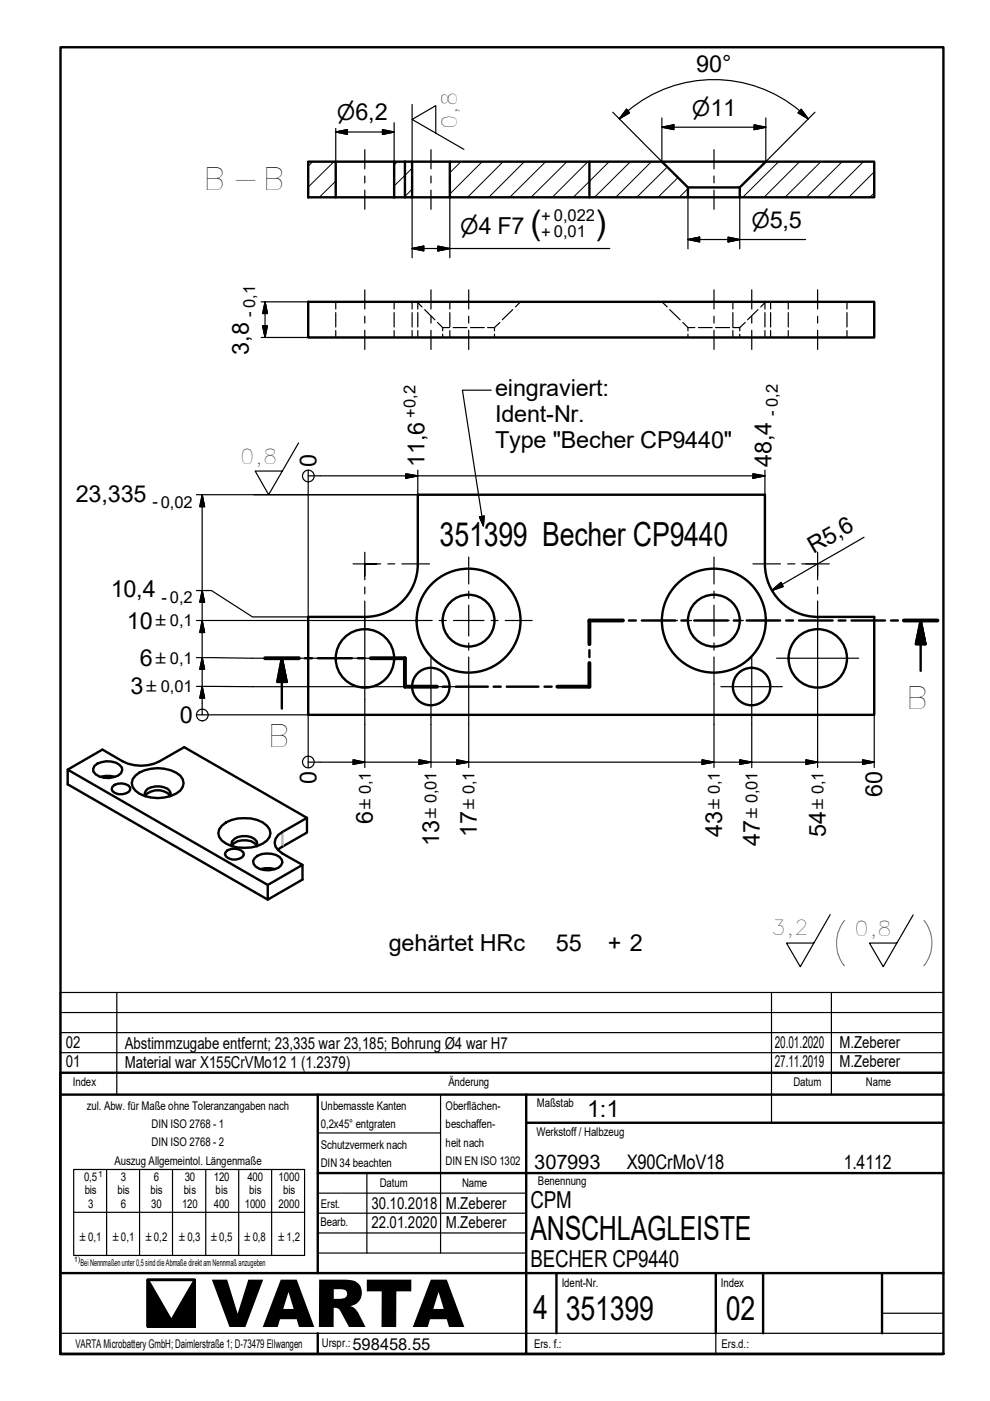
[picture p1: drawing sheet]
<svg xmlns="http://www.w3.org/2000/svg" width="210mm" height="297mm" viewBox="0 0 210 297" stroke-linecap="round" stroke-linejoin="round" font-family="sans-serif">
<!-- layer: Schraffur -->
<g fill="none" stroke="#000" stroke-width=".21">
<path d="M66.3 34.3l-1 .9M70.8 34.3l-5.5 5.4M71.2 38.4l-3.5 3.4M84.3 34.3l-.7 .7M87.4 35.7l-3.8 3.7M97.7 34.3l-2.3 2.3M102.2 34.3l-6.8 6.8M106.7 34.3l-7.6 7.5M111.2 34.3l-7.6 7.5M115.7 34.3l-7.6 7.5M120.2 34.3l-7.6 7.5M124.7 34.3l-7.6 7.5"/>
<path d="M129.2 34.3l-7.7 7.5M133.7 34.3l-7.7 7.5M138.1 34.3l-7.5 7.5M141.5 35.4l-6.5 6.4M143.8 37.6l-4.3 4.2M145.9 40l-1.9 1.8M165.1 34.3l-7.6 7.5M169.5 34.3l-7.5 7.5M174.1 34.3l-7.7 7.5M178.6 34.3l-7.7 7.5M183.1 34.3l-7.6 7.5M185.4 36.4l-5.4 5.4"/>
<path d="M87.4 40.1l-1.7 1.7M185.4 40.9l-1 .9"/>
</g>
<!-- layer: Sichtbare Kanten(DIN) -->
<g fill="none" stroke="#000" stroke-width=".51">
<path d="M65.3 34.3h5.9v7.5h-5.9zM71.2 34.3h12.4M85.9 34.3h1.5v7.5h-1.5M85.9 34.3h-2.3v7.5M85.9 34.3v7.5M87.4 34.3h8M95.4 34.3h29.6v7.5h-29.6zM125 34.3h15.3l5.6 5.4v2.1h-20.9M140.3 34.3h22.1M145.9 39.7h10.9M156.8 39.7l5.6-5.4h23v7.5h-28.6zM71.2 41.8h14.7"/>
<path d="M87.4 41.8h8M145.9 41.8h10.9M65.3 64h120.1v7.6h-120.1zM77.3 130.8h-12v20.8h120.1v-20.8h-12M173.4 130.8a11.2 11.2 0 0 1-11.2-11.2v-14.7h-73.6v14.7a11.2 11.2 0 0 1-11.2 11.2M14.4 163.2l7.3-4.3 4.3 2.5a8.6 8.6 0 0 0 7.8 0l5.3-3 26 15M20 162.4a4.4 4.4 0 0 1 5.3-.2l.5 .5a1.67 1.67 0 0 1-1.7 2.1 4.1 4.1 0 0 1-4.3-1.2l-.1-.5zM21.3 164.7l1-.2 2.1 .2M24.3 166.4a2.8 2.8 0 0 1 3.3 .5v.5a2.58 2.58 0 0 1-3.7 .4l-.2-.5 .1-.4zM28.7 164.5a7.9 7.9 0 0 1 9.5 0 2.28 2.28 0 0 1-.9 3.8 8.1 8.1 0 0 1-8.6-.7 2.03 2.03 0 0 1 0-3.1zM30.8 168.7a3.5 3.5 0 0 1 5.3 0M30.9 168.8l-.2-.5 .2-.5a3.6 3.6 0 0 1 3.9-.9l.8 .3 .4 .6 .2 .5-.2 .5"/>
<path d="M47.1 175.1a7.9 7.9 0 0 1 9.5 0 2.03 2.03 0 0 1 0 3.1 8.2 8.2 0 0 1-9.5 0 2.03 2.03 0 0 1 0-3.1zM49.1 179.3a3.6 3.6 0 0 1 5.4 0M49.2 179.4a1.43 1.43 0 0 1 1.2-1.9 3.8 3.8 0 0 1 4 .9l.1 .5-.1 .5M47.8 180.7a2.68 2.68 0 0 1 3.8 .1l.1 .5a2.45 2.45 0 0 1-4-.1zM54 182a4.4 4.4 0 0 1 5.3-.3l.5 .6a1.67 1.67 0 0 1-1.7 2 4.5 4.5 0 0 1-3.9-.5l-.4-.6-.1-.7zM55.2 184.3l1.1-.2 2 .2M58.9 180.2l1-.7 5.2-3v-3.1l-5.2 3a2.33 2.33 0 0 0-.9 3.9l.9 .7 4.2 2.4v3.1l-7.3 4.2-42.4-24.4v-3.1l42.4 24.4M64.1 183.4l-7.3 4.2v3.1"/>
<circle cx="77.4" cy="139.6" r="6.2"/>
<circle cx="99.3" cy="131.6" r="5.5"/>
<circle cx="99.3" cy="131.6" r="11"/>
<circle cx="151.4" cy="131.6" r="5.5"/>
<circle cx="151.4" cy="131.6" r="11"/>
<circle cx="173.4" cy="139.6" r="6.2"/>
<circle cx="91.3" cy="145.6" r="4"/>
<circle cx="159.4" cy="145.6" r="4"/>
</g>
<!-- layer: Verdeckte Kanten(DIN) -->
<g fill="none" stroke="#000" stroke-width=".25">
<path d="M71.2 64v1.5M71.2 66.3v3M71.2 70.1v1.5M83.6 64v1.5M83.6 66.3v3M83.6 70.1v1.5M87.4 64v1.5M87.4 66.3v3M87.4 70.1v1.5M88.4 64l1.1 1.1M88.6 64v1.5M88.6 66.3v3"/>
<path d="M88.6 70.1v1.5M90 65.6l2.2 2.2M92.8 68.4l1.1 1.1M93.9 69.5h1.4M93.9 69.5v.7M93.9 70.9v.7M95.4 64v1.5M95.4 66.3v3M95.4 70.1v1.5M96.1 69.5h2.9M99.8 69.5h2.9M103.4 69.5h1.4"/>
<path d="M104.8 69.5v.7M104.8 70.9v.7M106 68.4l-1.2 1.1M108.7 65.6l-2.2 2.2M110.4 64l-1.1 1.1M140.3 64l1.2 1.1M142 65.6l2.2 2.2M144.8 68.4l1.1 1.1M145.9 69.5h1.4M145.9 69.5v.7M145.9 70.9v.7M148.1 69.5h2.9"/>
<path d="M151.7 69.5h3M155.4 69.5h1.4M155.4 64v1.5M155.4 66.3v3M155.4 70.1v1.5M156.8 69.5v.7M156.8 70.9v.7M158 68.4l-1.2 1.1M160.7 65.6l-2.2 2.2M162.2 64v1.5M162.2 66.3v3M162.2 70.1v1.5"/>
<path d="M162.4 64l-1.1 1.1M163.4 64v1.5M163.4 66.3v3M163.4 70.1v1.5M167.1 64v1.5M167.1 66.3v3M167.1 70.1v1.5M179.6 64v1.5M179.6 66.3v3M179.6 70.1v1.5"/>
</g>
<!-- layer: Sichtbare tangentiale Kanten(DIN) -->
<path d="M59.9 176.4v3.1" fill="none" stroke="#c0c0c0" stroke-width=".51"/>
<!-- layer: Schraffur -->
<path d="M41.3 271.4v9.9l-5-1.3zM31.4 271.4l4.9 8.6-4.9 1.3zM31.4 281.3l4.9-1.3 5 1.3z" fill="#000" stroke="#000" stroke-width=".21"/>
<!-- layer: Schnittansichtslinien(DIN) -->
<g fill="none" stroke="#000" stroke-width=".51">
<path d="M56.2 139.6h7.2M59.8 139.6l1 5h-2zM59.8 139.6v10.6M64.6 139.6h1.6M67.4 139.6h7.2M75.9 139.6h1.4M78.6 139.6h7.3v6h6.7M125 137.8v1.5M132.1 131.6h-7.1v5M133.3 131.6h1.5M136.1 131.6h7.1M144.5 131.6h1.4"/>
<path d="M147.2 131.6h7.1M155.6 131.6h1.4M158.3 131.6h7.1M166.7 131.6h1.4M169.4 131.6h7.1M177.8 131.6h1.5M180.5 131.6h7.1M188.9 131.6h1.5M191.6 131.6h7.2M195.2 131.6l1 5h-2zM195.2 131.6v10.6M93.9 145.6h1.5"/>
<path d="M96.6 145.6h6.8M104.6 145.6h1.6M107.4 145.6h6.8M115.4 145.6h1.6M125 140.6v5h-6.8"/>
</g>
<path d="M56.2 139.6h7.2M78.6 139.6h7.3v6h6.7M132.1 131.6h-7.1v5M191.6 131.6h7.2M125 140.6v5h-6.8" fill="none" stroke="#000" stroke-width=".83"/>
<path d="M195.2 131.6l1 5zM195.2 131.6l1 5h-2zM59.8 139.6l1 5zM59.8 139.6l1 5h-2z" fill="#000" stroke="#000" stroke-width=".51"/>
<!-- layer: Rahmen_0 -->
<path d="M12.8 287.1v-277.1h187.2v277.1h-187.2h187.2" fill="none" stroke="#000" stroke-width=".51"/>
<!-- layer: Skizziergeometrie(DIN) -->
<g fill="none" stroke="#000" stroke-width=".51">
<path d="M12.8 232.1h187.2M67.4 232.1v37.8M111.6 238h88.4M111.6 232.1v54.8M200 227.4h-187.2v59.5M67.4 248.7h132.6M12.8 269.9h187.2M31.4 271.4h9.9v9.9v-10h-10v10h10h-9.9v-9.9l4.9 8.6 5-8.6M118 269.9v12.8M151.8 269.9v12.8M161.8 269.9v12.8M187 269.9v12.8"/>
<path d="M67.4 282.7v4.2"/>
</g>
<g fill="none" stroke="#000" stroke-width=".25">
<path d="M12.8 214.7h187.2M12.8 218.9h187.2M24.8 210.4v21.7M163.6 210.4v27.6M176.3 210.4v21.7M200 210.4h-187.2v17M12.8 223.2h187.2M93.4 232.1v33.6M15.6 248h49v18.2h-49zM15.6 257h49M22.6 248v18.2M29.6 248v18.2"/>
<path d="M36.6 248v18.2M43.6 248v18.2M50.6 248v18.2M57.6 248v18.2M67.4 240.2h26M67.4 257.2h44.2M67.4 253h44.2M77.8 248.7v17M39.4 277.7v.1M67.4 265.7h44.2M67.4 261.4h44.2M187 278.4h13"/>
<path d="M12.8 282.7h187.2M151.8 282.7v4.4"/>
</g>
<!-- layer: Symbole(DIN) -->
<path d="M87.4 22.1v19.7M92.4 28.2v-5.8l-5 2.9 11 6.4M63.3 93.9l-6.3 11-2.9-5h5.8M104.1 82.7h-6.1l4.5 28.8M53.8 104.9h34.8M101.7 109.6l1-.2-.2 2.1zM176 193.9l-6.3 11.1-2.9-5.1h5.7M193.6 194l-6.3 11-3-5.1h5.8" fill="none" stroke="#000" stroke-width=".25"/>
<g fill="none" stroke="#000" stroke-width=".25">
<path d="M71.2 28l2.5-.5v1zM71.2 28h12.4M71.2 27.2v7.1M81.1 27.5l2.5 .5-2.5 .5zM83.6 26v8.3M129.9 23.8l10.4 10.5v-9.3M132.8 23.2l.7 .7-2.2 1.3zM133.2 23.5a28.4 28.4 0 0 1 36.4 0M133.2 23.5l-1.9 1.7M140.3 27l2.6-.5v1zM140.3 27h22.1M159.9 26.5l2.5 .5-2.5 .5z"/>
<path d="M169.5 23.5l1.9 1.7M169.9 23.2l1.5 2-2.2-1.3zM172.8 23.8l-10.4 10.5v-9.3M87.4 52.7l2.5-.5v1zM87.4 52.7h41.9M87.4 41.8v12.9M92.8 52.2l2.6 .5-2.6 .5zM95.4 41.8v12.9M145.9 50.8l2.4-.5v1zM145.9 50.8h24.9M145.9 41.8v11M154.4 50.3l2.4 .5-2.4 .5z"/>
<path d="M156.8 41.8v11M55.4 71.6h9.9M55.4 64h9.9M55.7 69.1h1l-.5 2.5zM56.2 64l.5 2.5h-1zM56.2 64v7.6M65.3 99.7v31.1h-11.8l-8.7-5.6h-3.1M88.6 99.7v5.2h-46.9M162.2 99.7v5.2M42.9 104.9l.5 2.5h-1zM42.9 104.9v46.7M65.3 100.9h96.9"/>
<path d="M86 100.4l2.6 .5-2.6 .5zM159.6 100.4l2.6 .5-2.6 .5zM183.2 113.9l-19.6 11.3M41.7 139.4l26.9 .2M41.7 131.6h35.6M42.9 139.4l.5 2.5h-1zM42.9 131.6l.5 2.5h-1zM42.9 125.2l.5 2.5h-1zM77.5 131.6h8.4M163.6 125.2l2-1.7 .5 .9zM41.7 151.6h23.6v11.1M41.7 145.5l35.6 .1"/>
<path d="M42.9 145.5l.5 2.5h-1zM77.3 148.3v14.4M77.5 145.6h7.3M91.4 152.1v10.6M99.4 145.1v17.6M151.4 145.1v17.6M159.4 152.1v10.6M173.4 148.3v14.4M185.4 151.6v11.1M65.3 161.6h120.1M74.9 161.1l2.4 .5-2.4 .4zM88.8 161.1l2.6 .5-2.6 .4z"/>
<path d="M96.8 161.1l2.6 .5-2.6 .4zM148.8 161.1l2.6 .5-2.6 .4zM156.8 161.1l2.6 .5-2.6 .4zM170.9 161.1l2.5 .5-2.5 .4zM182.9 161.1l2.5 .5-2.5 .4z"/>
<circle cx="65.4" cy="100.9" r="1.24"/>
<circle cx="42.9" cy="151.6" r="1.24"/>
<circle cx="65.4" cy="161.6" r="1.24"/>
</g>
<g fill="#000" stroke="#000" stroke-width=".25">
<path d="M71.2 28l2.5-.5zM71.2 28l2.5-.5v1zM81.1 28.5l2.5-.5zM81.1 27.5l2.5 .5-2.5 .5zM132.8 23.2l-1.5 2zM132.8 23.2l.7 .7-2.2 1.3zM140.3 27l2.6-.5zM140.3 27l2.6-.5v1zM159.9 27.5l2.5-.5zM159.9 26.5l2.5 .5-2.5 .5zM169.2 23.9l2.2 1.3zM169.9 23.2l1.5 2-2.2-1.3z"/>
<path d="M87.4 52.7l2.5-.5zM87.4 52.7l2.5-.5v1zM92.8 53.2l2.6-.5zM92.8 52.2l2.6 .5-2.6 .5zM145.9 50.8l2.4-.5zM145.9 50.8l2.4-.5v1zM154.4 51.3l2.4-.5zM154.4 50.3l2.4 .5-2.4 .5zM55.7 69.1l.5 2.5zM55.7 69.1h1l-.5 2.5zM56.2 64l.5 2.5zM56.2 64l.5 2.5h-1z"/>
<path d="M42.9 104.9l.5 2.5zM42.9 104.9l.5 2.5h-1zM86 101.4l2.6-.5zM86 100.4l2.6 .5-2.6 .5zM159.6 101.4l2.6-.5zM159.6 100.4l2.6 .5-2.6 .5zM42.9 131.6l.5 2.5zM42.9 131.6l.5 2.5h-1zM42.9 125.2l.5 2.5zM42.9 125.2l.5 2.5h-1zM163.6 125.2l2-1.7zM163.6 125.2l2-1.7 .5 .9z"/>
<path d="M42.9 145.5l.5 2.5zM42.9 145.5l.5 2.5h-1zM42.9 139.4l.5 2.5zM42.9 139.4l.5 2.5h-1zM74.9 162l2.4-.4zM74.9 161.1l2.4 .5-2.4 .4zM88.8 162l2.6-.4zM88.8 161.1l2.6 .5-2.6 .4zM96.8 162l2.6-.4zM96.8 161.1l2.6 .5-2.6 .4zM148.8 162l2.6-.4zM148.8 161.1l2.6 .5-2.6 .4z"/>
<path d="M156.8 162l2.6-.4zM156.8 161.1l2.6 .5-2.6 .4zM170.9 162l2.5-.4zM170.9 161.1l2.5 .5-2.5 .4zM182.9 162l2.5-.4zM182.9 161.1l2.5 .5-2.5 .4z"/>
</g>
<!-- layer: Mittellinie(DIN) -->
<g fill="none" stroke="#000" stroke-width=".25">
<path d="M77.3 31.7v4.1M77.3 37.3v1.5M91.4 31.7v4.1M91.4 37.3v1.5M151.4 31.7v4.1M151.4 37.3v1.5M77.3 40.3v4.1M91.4 40.3v4.1M151.4 40.3v4.1M77.3 61.5v4M77.3 67v1.5M77.3 70v4.1"/>
<path d="M91.4 61.5v4M91.4 67v1.5M91.4 70v4.1M99.4 61.5v4M99.4 67v1.5M99.4 70v4.1M151.4 61.5v4M151.4 67v1.5M151.4 70v4.1M159.4 61.5v4M159.4 67v1.5M159.4 70v4.1"/>
<path d="M173.4 61.5v4M173.4 67v1.5M173.4 70v4.1"/>
</g>
<!-- layer: Mittelpunktmarkierung(DIN) -->
<g fill="none" stroke="#000" stroke-width=".25">
<path d="M77.3 117.1v2.5h-2.4M79.9 119.6h-2.6h3.4M82.2 119.6h1.5M85.2 119.6h5.9M99.4 118.1v5.7M151.4 118.1v5.7M159.6 119.6h5.9M167 119.6h1.5M170 119.6h3.4v3.3M170.9 119.6h4.9M173.4 117.1v5M68.6 139.6h17.4"/>
<path d="M77.3 130.9v17.4M77.3 122.1v-2.5v3.3M77.3 124.4v1.5M77.3 127.4v5.9M85.9 131.6h5.7M91.4 139.1v13M93.1 131.6h1.5M96.1 131.6h6.5M99.4 125.3v1.6M99.4 128.3v6.6M99.4 136.3v1.5M99.4 139.3v5.8"/>
<path d="M104.1 131.6h1.5M107.1 131.6h5.7M137.9 131.6h5.7M145.1 131.6h1.5M148.1 131.6h6.5M151.4 125.3v1.6M151.4 128.3v6.6M151.4 136.3v1.5M151.4 139.3v5.8M156.1 131.6h1.5M159.1 131.6h5.7M159.4 139.1v13"/>
<path d="M164.7 139.6h17.4M173.4 130.9v17.4M173.4 124.4v1.5M173.4 127.4v5.9M84.8 145.6h13.1M152.8 145.6h13.1"/>
</g>
<!-- layer: Symbole(DIN) -->
<path d="M101.7 109.6l.8 1.9zM101.7 109.6l1-.2-.2 2.1z" fill="#000" stroke="#000" stroke-width=".25"/>
<text font-size="14" x="44.8" y="281.4">VARTA</text>
<g font-size="8.7">
<text x="176.5" y="202.7">(</text>
<text x="195.1" y="202.7">)</text>
</g>
<g font-size="7">
<text x="112.5" y="49.6">(</text>
<text x="126.2" y="49.6">)</text>
<text x="93.2" y="115.8">351399 Becher CP9440</text>
<text x="112.5" y="262.9">ANSCHLAGLEISTE</text>
<text x="113" y="279.7">4</text>
<text x="120" y="279.8">351399</text>
<text x="153.9" y="279.8">02</text>
</g>
<g font-size="6.5">
<text x="43.1" y="40.3">B-B</text>
<text x="192.1" y="150.4">B</text>
<text x="56.7" y="158.4">B</text>
</g>
<g font-size="5">
<text x="147.6" y="15.3">90°</text>
<text x="52.8" y="75.2" transform="rotate(-90 52.8 75.2)">3,8</text>
<text x="105" y="84">eingraviert:</text>
<text x="105" y="89.5">Ident-Nr.</text>
<text x="105" y="95">Type &quot;Becher CP9440&quot;</text>
<text x="67.1" y="98.9" transform="rotate(-90 67.1 98.9)">0</text>
<text x="90" y="98.9" transform="rotate(-90 90 98.9)">11,6</text>
<text x="163.6" y="98.9" transform="rotate(-90 163.6 98.9)">48,4</text>
<text x="16.1" y="106.3">23,335</text>
<text x="172.5" y="117.5" transform="rotate(-30 172.5 117.5)">R5,6</text>
<text x="23.5" y="126.6">10,4</text>
<text x="26.9" y="133.3">10</text>
<text x="29.7" y="141.1">6</text>
<text x="27.7" y="147.2">3</text>
<text x="38.2" y="153.3">0</text>
<text x="67.1" y="166.3" transform="rotate(-90 67.1 166.3)">0</text>
<text x="187.1" y="169" transform="rotate(-90 187.1 169)">60</text>
<text x="79.1" y="174.8" transform="rotate(-90 79.1 174.8)">6</text>
<text x="93.1" y="179.4" transform="rotate(-90 93.1 179.4)">13</text>
<text x="101.1" y="177.5" transform="rotate(-90 101.1 177.5)">17</text>
<text x="153.1" y="177.5" transform="rotate(-90 153.1 177.5)">43</text>
<text x="161.1" y="179.4" transform="rotate(-90 161.1 179.4)">47</text>
<text x="175.1" y="177.5" transform="rotate(-90 175.1 177.5)">54</text>
<text x="82.4" y="201.5">gehärtet HRc</text>
<text x="117.9" y="201.5">55</text>
<text x="128.9" y="201.5">+ 2</text>
<text x="124.5" y="236.8">1:1</text>
<text x="112.5" y="256.1">CPM</text>
<text x="112.5" y="268.7">BECHER CP9440</text>
</g>
<g font-size="4.6">
<text x="71.4" y="25.5">⌀6,2</text>
<text x="146.7" y="24.5">⌀11</text>
<text x="97.6" y="49.5">⌀4 F7</text>
<text x="159.3" y="48.3">⌀5,5</text>
</g>
<g font-size="4.3">
<text x="96.8" y="27.4" transform="rotate(-90 96.8 27.4)">0,8</text>
<text x="50.9" y="98.3">0,8</text>
<text x="163.6" y="198.3">3,2</text>
<text x="181.2" y="198.4">0,8</text>
<text x="113.3" y="247.8">307993</text>
<text x="132.9" y="247.8">X90CrMoV18</text>
</g>
<text font-size="4.2" x="178.9" y="247.9">1.4112</text>
<g font-size="3.5">
<text x="114.7" y="47.1">+ 0,022</text>
<text x="114.7" y="50.5">+ 0,01</text>
<text x="54" y="67.1" transform="rotate(-90 54 67.1)">- 0,1</text>
<text x="88.3" y="88.7" transform="rotate(-90 88.3 88.7)">+0,2</text>
<text x="164.8" y="88.1" transform="rotate(-90 164.8 88.1)">- 0,2</text>
<text x="32.3" y="107.6">- 0,02</text>
<text x="34.2" y="127.8">- 0,2</text>
<text x="14" y="226.3">01</text>
<text x="14" y="222.2">02</text>
<text x="26.5" y="226.4">Material war X155CrVMo12</text>
<text x="26.5" y="222.4">Abstimmzugabe entfernt; 23,335 war 23,185; Bohrung Ø4 war H7</text>
<text x="61.5" y="226.4">1 (1.2379)</text>
<text x="164.3" y="226.3">27.11.2019</text>
<text x="164.3" y="222.2">20.01.2020</text>
<text x="178" y="226.3">M.Zeberer</text>
<text x="178" y="222.2">M.Zeberer</text>
<text x="78.7" y="256.3">30.10.2018</text>
<text x="94.6" y="256.3">M.Zeberer</text>
<text x="78.7" y="260.3">22.01.2020</text>
<text x="94.6" y="260.3">M.Zeberer</text>
<text x="74.7" y="286.3">598458.55</text>
</g>
<g font-size="3.2">
<text x="33" y="132.8">±0,1</text>
<text x="33" y="140.7">±0,1</text>
<text x="31.1" y="146.7">±0,01</text>
<text x="78.6" y="171.4" transform="rotate(-90 78.6 171.4)">±0,1</text>
<text x="92.6" y="173.4" transform="rotate(-90 92.6 173.4)">±0,01</text>
<text x="100.6" y="171.4" transform="rotate(-90 100.6 171.4)">±0,1</text>
<text x="152.6" y="171.4" transform="rotate(-90 152.6 171.4)">±0,1</text>
<text x="160.6" y="173.4" transform="rotate(-90 160.6 173.4)">±0,01</text>
<text x="174.6" y="171.4" transform="rotate(-90 174.6 171.4)">±0,1</text>
</g>
<g font-size="2.5">
<text x="15.4" y="230.2">Index</text>
<text x="95.1" y="230.2">Änderung</text>
<text x="168.2" y="230.2">Datum</text>
<text x="183.6" y="230.2">Name</text>
<text x="18.4" y="235.3">zul. Abw. für Maße ohne Toleranzangaben nach</text>
<text x="32.1" y="239.1">DIN ISO 2768 - 1</text>
<text x="68" y="235.3">Unbemasste Kanten</text>
<text x="68" y="239.2">0,2x45° entgraten</text>
<text x="94.5" y="235.3">Oberflächen-</text>
<text x="94.5" y="239.2">beschaffen-</text>
<text x="113.9" y="234.7">Maßstab</text>
<text x="32.1" y="243.1">DIN ISO 2768 - 2</text>
<text x="68" y="243.6">Schutzvermerk nach</text>
<text x="94.5" y="243.1">heit nach</text>
<text x="113.7" y="240.9">Werkstoff / Halbzeug</text>
<text x="17.8" y="250.4">0,5</text>
<text x="24.3" y="246.9">Auszug Allgemeintol. Längenmaße</text>
<text x="25.7" y="250.4">3</text>
<text x="32.6" y="250.4">6</text>
<text x="39.2" y="250.4">30</text>
<text x="45.3" y="250.4">120</text>
<text x="52.5" y="250.4">400</text>
<text x="59.1" y="250.4">1000</text>
<text x="68" y="247.5">DIN 34 beachten</text>
<text x="80.5" y="251.7">Datum</text>
<text x="94.5" y="247">DIN EN ISO 1302</text>
<text x="98" y="251.7">Name</text>
<text x="114" y="251.3">Benennung</text>
<text x="18" y="253.2">bis</text>
<text x="18.7" y="256.1">3</text>
<text x="24.9" y="253.2">bis</text>
<text x="25.7" y="256.1">6</text>
<text x="31.9" y="253.2">bis</text>
<text x="32.1" y="256.1">30</text>
<text x="38.6" y="256.1">120</text>
<text x="39" y="253.2">bis</text>
<text x="45.3" y="256.1">400</text>
<text x="45.7" y="253.2">bis</text>
<text x="51.9" y="256.1">1000</text>
<text x="52.8" y="253.2">bis</text>
<text x="59.1" y="256.1">2000</text>
<text x="60" y="253.2">bis</text>
<text x="68" y="256">Erst.</text>
<text x="67.9" y="260">Bearb.</text>
<text x="119.1" y="272.8">Ident-Nr.</text>
<text x="152.8" y="272.9">Index</text>
<text x="16" y="285.7">VARTA Microbattery GmbH;Daimlerstraße1;D-73479 Ellwangen</text>
<text x="68.3" y="285.7">Urspr.:</text>
<text x="113.3" y="285.8">Ers. f.:</text>
<text x="153" y="285.8">Ers.d.:</text>
</g>
<g font-size="2.3">
<text x="17" y="263.1">±0,1</text>
<text x="23.9" y="263.1">±0,1</text>
<text x="30.9" y="263.1">±0,2</text>
<text x="38" y="263.1">±0,3</text>
<text x="44.8" y="263.1">±0,5</text>
<text x="51.8" y="263.1">±0,8</text>
<text x="59.1" y="263.1">±1,2</text>
</g>
<text font-size="2" x="17.1" y="268.4">BeiNennmaßenunter 0,5sinddieAbmaßedirektamNennmaßanzugeben</text>
<text font-size="1.8" x="20.8" y="249.5">1</text>
<text font-size="1.6" x="15.6" y="267.6">1)</text>
</svg>
